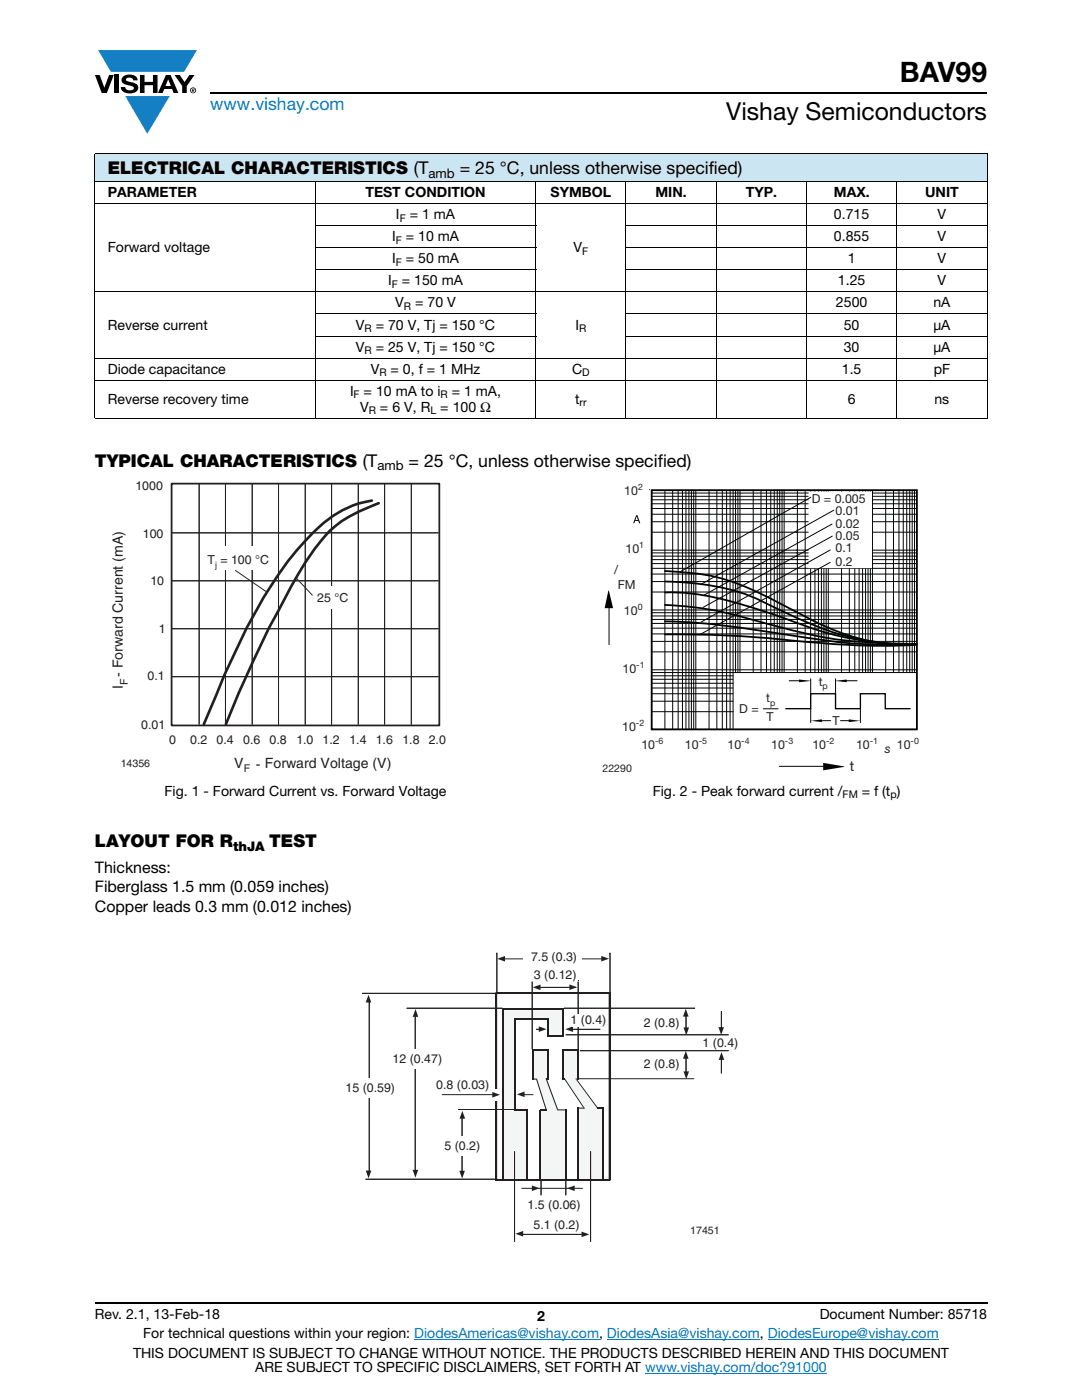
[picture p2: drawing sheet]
<svg xmlns="http://www.w3.org/2000/svg" width="216mm" height="279mm" viewBox="0 0 216 279" stroke-linecap="round" stroke-linejoin="round" font-family="sans-serif">
<g fill="#147fc3">
<path d="M19.6 10h19.7l-2.6 4.3h-1.1h-13.5z"/>
<path d="M25 19.2h8.9l-4.5 7.5z"/>
</g>
<g fill="#000">
<path d="M18.9 15h1l.9 2.5 1-2.5h.9l-1.4 3.6h-1zM22.9 15h.9v3.6h-.9zM24.6 15.3a2.1 2.1 0 0 1 2.8 .3l.1 .4h-.9a.79 .79 0 0 0-.7-.5 .79 .79 0 0 0-.8 .4l.3 .3 1 .2a1.08 1.08 0 0 1 1.2 1.1 1.08 1.08 0 0 1-1.1 1.1 1.73 1.73 0 0 1-2.4-1.2h.9a.96 .96 0 0 0 .8 .6 .96 .96 0 0 0 .9-.4 1.31 1.31 0 0 0-1.2-.6 1.03 1.03 0 0 1-1.1-.6 1.03 1.03 0 0 1 .2-1.1zM27.9 15h.9v1.3h1.7v-1.3h.9v3.6h-.9v-1.6h-1.7v1.6h-.9zM34.8 15h1.1l.9 1.4 1-1.4h1l-1.5 2.2v1.4h-.9v-1.4z"/>
<path d="M33.6 15.8l.5 1.4h-1.1zM33.1 15l-1.6 3.6h1l.3-.8h1.5l.3 .8h1l-1.6-3.6z"/>
<path d="M38.4 17.8h.2v.2h-.2zM38.3 17.7v.7h.1v-.3l.4 .3-.2-.3 .2-.2-.1-.2z"/>
<path d="M38.1 18a.46 .46 0 0 1 .9 0 .46 .46 0 0 1-.9 0zM37.9 18a.6 .6 0 0 0 1.2 0 .6 .6 0 0 0-1.2 0z"/>
</g>
<path d="M42 18.6h155M18.9 260h178.1" fill="none" stroke="#000" stroke-width=".36"/>
<path d="M82.6 267.3h36.9M121.1 267.3h30.5M128.7 274h36.3M153.2 267.3h34.1" fill="none" stroke="#007ec4" stroke-width=".2"/>
<path d="M18.9 30.7h178.1v5.5h-178.1z" fill="#cce5f3"/>
<g fill="none" stroke="#000" stroke-width=".2">
<path d="M18.9 30.7h178.1M18.9 36.2h178.1M18.9 30.8v52.6M62.9 36.1v47.5M106.9 36.1v47.5M124.9 36.1v47.5M142.9 36.1v47.5M160.9 36.1v47.5M178.9 36.1v47.5M197 30.8v52.6M18.9 40.6h178.1M18.9 58.3h178.1"/>
<path d="M62.8 45h44.2M62.8 49.4h44.2M62.8 53.8h44.2M124.8 45h72.2M124.8 49.4h72.2M124.8 53.8h72.2M18.9 71.5h178.1M18.9 75.9h178.1M62.8 62.7h44.2M62.8 67.1h44.2M124.8 62.7h72.2M124.8 67.1h72.2"/>
<path d="M18.9 83.5h178.1"/>
</g>
<g fill="none" stroke="#231f20" stroke-width=".2">
<path d="M39.7 96.4v48.2M45 96.4v48.2M50.3 96.4v48.2M55.6 96.4v48.2M60.9 96.4v48.2M66.2 96.4v48.2M71.5 96.4v48.2M76.7 96.4v48.2M82.1 96.4v48.2M34.1 115.9h53.4M34.1 106.3h53.4M34.1 135h53.4"/>
<path d="M34.1 125.5h53.4"/>
</g>
<path d="M74.2 99.9a20.6 20.6 0 0 0-11.9 6.5 77.6 77.6 0 0 0-14.7 22.3l-2.9 6.1-4 9.7M75.6 100.4a27.6 27.6 0 0 0-9.8 5.5 48.9 48.9 0 0 0-7.7 11.1 213.9 213.9 0 0 0-13 27.5" fill="none" stroke="#231f20" stroke-width=".53"/>
<path d="M34.2 96.5h53.5v48.3h-53.5z" fill="none" stroke="#231f20" stroke-width=".35"/>
<path d="M62.2 117h8.7v4.4h-8.7z" fill="#fff"/>
<path d="M47 113.8l6.2 4.3M59.1 115.4l3.2 3.4" fill="none" stroke="#262324" stroke-width=".2"/>
<path d="M40.2 109h13.5v4.7h-13.5z" fill="#fff"/>
<path d="M132.7 116a49.1 49.1 0 0 1 18.1 3.4 113.6 113.6 0 0 0 17.1 7.3 60.4 60.4 0 0 0 11.1 1.9 67.8 67.8 0 0 1-22.6-5.3l-3.8-1.3a64.1 64.1 0 0 0-18.5-3.8h-1.4M132.7 114h1a42 42 0 0 1 20.5 5.7l3.8 1.9a56.3 56.3 0 0 0 16 6.4l4.1 .7M132.7 126.6a239.9 239.9 0 0 1 30.4 1.7l1.7 .1a131.3 131.3 0 0 0 18.1 .3M132.7 124a176.8 176.8 0 0 1 25.7 2.9 101.3 101.3 0 0 0 24.5 1.6M132.7 120.7a70.3 70.3 0 0 1 18.9 3.4 92.9 92.9 0 0 0 24.5 4.2l5 .2" fill="none" stroke="#020404" stroke-width=".36"/>
<g fill="none" stroke="#020404" stroke-width=".2">
<path d="M130 97.8v47.8h52.9M132.7 97.8v47.8M134.2 97.8v47.8M135.3 97.8v47.8M136.2 97.8v47.8M136.9 97.8v47.8M137.5 97.8v47.8M138 97.8v47.8M138.4 97.8v47.8M138.8 97.8v47.8M141.5 97.8v47.8M143 97.8v47.8"/>
<path d="M144.1 97.8v47.8M145 97.8v47.8M145.7 97.8v47.8M146.3 97.8v47.8M146.8 97.8v36.4M147.2 97.8v36.4M147.7 97.8v36.4M150.3 97.8v36.4M151.8 97.8v36.4M152.9 97.8v36.4M153.8 97.8v36.4M154.5 97.8v36.4"/>
<path d="M155.1 97.8v36.4M155.6 97.8v36.4M156 97.8v36.4M156.5 97.8v36.4M159.1 97.8v36.4M160.7 97.9v36.3M161.8 97.9v36.3M162.6 97.9v36.3M163.3 97.9v36.3M163.9 97.9v36.3M164.4 97.9v36.3M164.9 97.9v36.3"/>
<path d="M165.3 97.9v36.3M170.6 97.8v36.4M171.4 97.8v36.4M172.1 97.8v36.4M172.7 97.8v36.4M173.2 97.8v36.4M173.7 97.8v36.4M174.1 97.8v36.4M176.7 97.8v36.4M178.3 97.8v36.4M179.4 97.8v36.4M180.2 97.8v36.4"/>
<path d="M180.9 97.8v36.4M181.5 97.8v36.4M182 97.8v36.4M182.5 97.8v36.4M182.9 97.8v47.8M130 139.9h16.3M130 138.5h16.3M130 137.3h16.3M130 136.4h16.3M130 135.6h16.3M130 134.9h16.3M130 133.7h52.9"/>
<path d="M130 134.2h52.9M130 142h16.3"/>
</g>
<path d="M161.8 143.9l2.2-.3v.5z" fill="#020404"/>
<path d="M163.4 143.8h2.3" fill="none" stroke="#020404" stroke-width=".2"/>
<path d="M169.4 143.6l2.3 .3-2.3 .2z" fill="#020404"/>
<path d="M167.7 143.8h2.3" fill="none" stroke="#020404" stroke-width=".2"/>
<path d="M159.4 135.6l2.4 .3-2.4 .2z" fill="#020404"/>
<path d="M157.5 135.9h2.3" fill="none" stroke="#020404" stroke-width=".2"/>
<path d="M166.7 135.9l2.3-.3v.5z" fill="#020404"/>
<g fill="none" stroke="#020404" stroke-width=".2">
<path d="M130 99.7h52.9M130 99h52.9M130 98.4h52.9M130 97.9h52.9M130 104.1h29.1M130 106.2h29.1M130 109.8h29.1M130 110.3h29.1M130 111h29.1M130 111.7h29.1M130 112.5h29.1M130 100.5h52.9"/>
<path d="M130 101.5h52.9M130 102.6h52.9M130 118.2h52.9M130 116.1h52.9M130 114.6h52.9M130 113.4h52.9M130 126.5h52.9M130 125.4h52.9M130 124.4h52.9M130 123.6h52.9M130 122.9h52.9M130 122.3h52.9"/>
<path d="M130 121.7h52.9M130 128h52.9M130 130.1h52.9M161.8 135.5v2.9M166.7 135.5v2.9M168.7 135.9h2.3M161.8 141.4v2.8M171.7 141.4v2.8"/>
</g>
<path d="M156.8 141.4h5v-3h4.9v3h5v-3h4.9v3h5" fill="none" stroke="#020404" stroke-width=".27"/>
<g fill="#020404">
<path d="M124.9 117.9l.1-.1z"/>
<path d="M121.4 117.9h.1l.8 3.5h-1.6z"/>
<path d="M127.1 103.1l.2 .7h-.5zM126.9 102.8l-.6 1.6h.3l.1-.4h.7l.1 .4h.3l-.6-1.6z"/>
</g>
<path d="M121.5 120.7v7.9M155.5 152.9h9.6" fill="none" stroke="#020404" stroke-width=".2"/>
<path d="M164.3 152.3l4.2 .7-4.2 .7z" fill="#020404"/>
<path d="M167.9 97.9v36.3M169.5 97.9v36.3M158.9 110.3h24M158.9 111h24M158.9 111.7h24M158.9 112.5h24M158.9 109.8h24M158.9 106.2h24M158.9 104.1h24" fill="none" stroke="#020404" stroke-width=".2"/>
<path d="M129.6 97.6v.2z" fill="#020404"/>
<path d="M161.4 98.2h12.4v15.1h-12.4z" fill="#fff"/>
<path d="M161.4 98.2h12.4v15.1h-12.4z" fill="none" stroke="#fff" stroke-width=".2"/>
<path d="M161.8 99.2l-26.2 15M165.7 112.2l-26.1 14.5M165.7 109.8l-25.8 14.4M166 104.6l-25.5 14.2M166.1 107l-25.8 14.2M166.4 101.8l-26.4 14.7M152.3 141.5h3" fill="none" stroke="#020404" stroke-width=".2"/>
<path d="M130 97.8h53v47.8h-53z" fill="none" stroke="#020404" stroke-width=".35"/>
<path d="M98.9 198.1h.2v37.3h-.2zM99 198.2h22.8M99 198.1v37.3M121.6 198.2h.2v37.3h-.2zM121.7 198.2v37.3M98.9 235.4h22.8" fill="none" stroke="#231f20" stroke-width=".2"/>
<path d="M100.3 201.3h12.1v5.5h-3v-3.4h-6.7v18.1h2.4v13.9h-4.8z" fill-rule="evenodd" fill="#f4f5f5"/>
<path d="M100.2 201.3h12.2M100.3 201.3v34.2M102.7 203.3v18.2M102.7 203.4h6.8M109.4 206.8h3.1M109.4 203.4v3.5M112.4 201.2v5.6M100.3 235.4h4.9M102.6 221.5h2.5M105.1 221.4v14" fill="none" stroke="#f4f5f5" stroke-width=".2"/>
<path d="M112.3 209.6h3.1v5.8h-.5l4.3 5.7h1.2v14.3h-5v-14.3h1.1l-3.8-5.7h-.4z" fill-rule="evenodd" fill="#f4f5f5"/>
<path d="M112.3 209.6h3.2M115.4 209.6v5.9" fill="none" stroke="#f4f5f5" stroke-width=".2"/>
<path d="M114.8 215.3h.6v.2l-.5-.1 .2-.1 4.2 5.8-.1 .1z" fill-rule="evenodd" fill="#f4f5f5"/>
<path d="M119.2 221h1.3v.2h-1.3z" fill="#f4f5f5"/>
<path d="M115.3 235.4h5.1M115.4 221v14.4M120.4 221.1v14.4" fill="none" stroke="#f4f5f5" stroke-width=".2"/>
<path d="M112.7 215.3l4 5.9h-1.3v-.2l1.2 .1-.1 .1-3.9-5.8z" fill-rule="evenodd" fill="#f4f5f5"/>
<path d="M112.2 215.3h.5v.2h-.5z" fill="#f4f5f5"/>
<path d="M112.3 209.5v5.9" fill="none" stroke="#f4f5f5" stroke-width=".2"/>
<path d="M106.3 209.6h3.1v5.7h-.4l2.3 6.2h1.6v13.9h-5.1v-13.9h1.2l-1.9-6.1h-.8z" fill-rule="evenodd" fill="#f4f5f5"/>
<path d="M106.2 209.6h3.2M106.3 209.6v5.9" fill="none" stroke="#f4f5f5" stroke-width=".2"/>
<path d="M106.3 215.3l.9 .1 2 6.2h-.3l-1.9-6.2h.2l-.9 .1z" fill-rule="evenodd" fill="#f4f5f5"/>
<path d="M107.7 221.4h1.3v.2h-1.3z" fill="#f4f5f5"/>
<path d="M107.8 221.5v14M107.8 235.4h5.2M112.9 221.4v14" fill="none" stroke="#f4f5f5" stroke-width=".2"/>
<path d="M108.9 215.2l.2 .1 2.3 6.2-.2 .1 .1-.2h1.6v.2h-1.7z" fill-rule="evenodd" fill="#f4f5f5"/>
<path d="M109 215.2h.5v.2h-.5z" fill="#f4f5f5"/>
<path d="M109.4 209.5v5.8" fill="none" stroke="#f4f5f5" stroke-width=".2"/>
<path d="M100.2 201.3h12.2M100.3 201.3v34.2M102.7 203.3v18.2M102.7 203.4h6.8M109.4 206.8h3.1M109.4 203.4v3.5M112.4 201.2v5.6M100.3 235.4h4.9M102.6 221.5h2.5M105.1 221.4v14" fill="none" stroke="#231f20" stroke-width=".2"/>
<g fill="#231f20">
<path d="M73.5 199.8l.1 .1z"/>
<path d="M103.9 246.2l.1 .1z" fill-rule="evenodd"/>
<path d="M98.9 198.2l.1 .1z" fill-rule="evenodd"/>
<path d="M107.8 235.4l.1 .1z" fill-rule="evenodd"/>
<path d="M82.8 203.5l.1 .1z" fill-rule="evenodd"/>
<path d="M107.2 205.4l.1 .1z" fill-rule="evenodd"/>
<path d="M113.9 205.3l.1 .2z" fill-rule="evenodd"/>
</g>
<g fill="#231f20">
<path d="M99 235.4v.1z"/>
<path d="M100.3 201.2l.1 .1z"/>
<path d="M98.9 198.2l.1 .1z"/>
<path d="M98.9 190.3l.1 .1z"/>
<path d="M121.6 198.2l.1 .1z"/>
<path d="M121.6 190.2l.1 .1z"/>
<path d="M115.3 209.6l.1 .1z"/>
<path d="M115.3 195.7h.1z"/>
<path d="M112.2 201.2l.1 .1z"/>
<path d="M112.3 206.7v.1z"/>
<path d="M115.3 215.3l.1 .1z"/>
<path d="M107.3 205.5l.4 .1z"/>
</g>
<g fill="#fff">
<path d="M97 217.9h2.8v1.7h-2.8z"/>
<path d="M96.9 219.5h2.9v.2h-2.9z"/>
<path d="M96.9 217.8h.2v1.8h-.2z"/>
<path d="M99.7 217.9h.2v1.8h-.2z"/>
</g>
<path d="M91.3 221.5h11.4" fill="none" stroke="#231f20" stroke-width=".2"/>
<g fill="#231f20">
<path d="M143.8 205.2l.1 .1z" fill-rule="evenodd"/>
<path d="M143.8 210.8l.1 .1z" fill-rule="evenodd"/>
</g>
<g fill="#fff">
<path d="M98.6 217.6h.8v1.7h-.8z"/>
<path d="M98.6 217.5h.9v.2h-.9z"/>
<path d="M99.3 217.6h.2v1.8h-.2z"/>
<path d="M98.5 219.2h.9v.2h-.9z"/>
<path d="M98.5 217.5h.2v1.8h-.2z"/>
</g>
<path d="M98.4 218.4v.1z" fill="#231f20"/>
<path d="M112.3 209.6h3.2M115.4 209.6v5.9" fill="none" stroke="#231f20" stroke-width=".2"/>
<path d="M114.8 215.3h.6v.2l-.5-.1 .2-.1 4.2 5.8-.1 .1z" fill-rule="evenodd" fill="#231f20"/>
<path d="M119.2 221h1.3v.2h-1.3z" fill="#231f20"/>
<path d="M115.3 235.4h5.1M115.4 221v14.4M120.4 221.1v14.4" fill="none" stroke="#231f20" stroke-width=".2"/>
<path d="M112.7 215.3l4 5.9h-1.3v-.2l1.2 .1-.1 .1-3.9-5.8z" fill-rule="evenodd" fill="#231f20"/>
<path d="M112.2 215.3h.5v.2h-.5z" fill="#231f20"/>
<path d="M112.3 209.5v5.9" fill="none" stroke="#231f20" stroke-width=".2"/>
<g fill="#231f20">
<path d="M106.4 237.2l.1 .1z"/>
<path d="M114.2 237.2l.1 .1z"/>
</g>
<path d="M106.2 209.6h3.2M106.3 209.6v5.9" fill="none" stroke="#231f20" stroke-width=".2"/>
<path d="M106.3 215.3l.9 .1 2 6.2h-.3l-1.9-6.2h.2l-.9 .1z" fill-rule="evenodd" fill="#231f20"/>
<path d="M107.7 221.4h1.3v.2h-1.3z" fill="#231f20"/>
<path d="M107.8 221.5v14M107.8 235.4h5.2M112.9 221.4v14" fill="none" stroke="#231f20" stroke-width=".2"/>
<path d="M108.9 215.2l.2 .1 2.3 6.2-.2 .1 .1-.2h1.6v.2h-1.7z" fill-rule="evenodd" fill="#231f20"/>
<path d="M109 215.2h.5v.2h-.5z" fill="#231f20"/>
<path d="M109.4 209.5v5.8" fill="none" stroke="#231f20" stroke-width=".2"/>
<g fill="#231f20">
<path d="M99.2 191.3l1.6-.5v1.1z"/>
<path d="M82.3 233.5h1.1l-.5 1.5z"/>
<path d="M73 233.6h1.1l-.6 1.6z"/>
<path d="M91.7 233.7h1.1l-.6 1.5z"/>
<path d="M143.4 205h1.1l-.6 1.5z"/>
<path d="M136.4 205.1h1.1l-.6 1.5z"/>
<path d="M106.3 197l1.5-.5v1.1z"/>
<path d="M102.8 246.2l1.6-.5v1.1z"/>
<path d="M112.8 205.4l1.6-.6v1.1z"/>
<path d="M113.1 237.1l1.6-.5v1.1z"/>
<path d="M103.1 218.4l1.6-.6v1.2z"/>
<path d="M120 190.8l1.5 .5-1.5 .6z"/>
<path d="M98.2 217.9l1.6 .6-1.6 .5z"/>
<path d="M113.6 196.5l1.6 .5-1.6 .6z"/>
<path d="M116 245.8l1.6 .5-1.6 .6z"/>
<path d="M107.5 204.8l1.6 .6-1.6 .5z"/>
<path d="M106.1 236.6l1.6 .5-1.6 .6z"/>
<path d="M136.8 202l.1 .1z" fill-rule="evenodd"/>
<path d="M136.8 204.8l.1 .1z" fill-rule="evenodd"/>
</g>
<path d="M100.2 191.4h19.9M106.9 197.1h8M104 246.4h12.1" fill="none" stroke="#231f20" stroke-width=".2"/>
<g fill="#231f20">
<path d="M82.9 201.4l.6 1.5h-1.1z"/>
<path d="M73.5 198.5l.6 1.6h-1.1z"/>
<path d="M92.3 221.7l.5 1.6h-1.1z"/>
<path d="M136.8 201.3l.6 1.6h-1.1z"/>
<path d="M136.4 213.8h1.1l-.6 1.6z"/>
<path d="M136.8 209.7l.6 1.6h-1.1z"/>
<path d="M144 210l.5 1.5h-1.1z"/>
</g>
<path d="M72.2 198.2h26.7M73.7 199.9v34M81.1 201.2h19.1M82.9 202.7v31.2M88.2 218.5h10.1M104.4 218.5h2M112.5 201.2h26.2M112.9 206.5h32.5M115.3 215.3h23.2M72.9 235.3h26.3M92.2 223v11" fill="none" stroke="#231f20" stroke-width=".2"/>
<g fill="#fff">
<path d="M68.6 215.2h9.5v4h-9.5z"/>
<path d="M78 209.4h9.5v3.9h-9.5z"/>
<path d="M89 226.8h6.7v3.9h-6.7z"/>
<path d="M104.5 189.7h11.6v3.3h-11.6z"/>
</g>
<path d="M114.4 205.4h5.4" fill="none" stroke="#231f20" stroke-width=".2"/>
<path d="M107 205.4h.8z" fill="#231f20"/>
<path d="M99.1 190.1v8.2M106.2 195.9v13.5M115.4 195.9v13.5M121.7 190.1v8.2M107 205.4h.8M115.7 209.7h29.7" fill="none" stroke="#231f20" stroke-width=".2"/>
<g fill="#fff">
<path d="M114.2 202.3h6.7v2.5h-6.7z"/>
<path d="M140.5 206.9h6.7v2.5h-6.7z"/>
</g>
<path d="M136.9 202.1v3.6M136.9 211v3.6" fill="none" stroke="#231f20" stroke-width=".2"/>
<g fill="#fff">
<path d="M128.8 211.1h6.7v2.6h-6.7z"/>
<path d="M128.8 203h6.7v2.6h-6.7z"/>
</g>
<path d="M143.9 201.8v3.6M143.9 210.6v3.6M102.7 229.8v18M104 237.2h12.3M108 235.7v2.8M112.9 235.7v2.8M117.8 229.8v18" fill="none" stroke="#231f20" stroke-width=".2"/>
<text font-size="5.6" x="179.6" y="16.4">BAV99</text>
<text font-size="4.9" x="144.9" y="24">Vishay Semiconductors</text>
<text font-size="3.5" fill="#007ec4" x="42" y="21.9">www.vishay.com</text>
<g font-size="3.5">
<text x="21.5" y="34.8">ELECTRICAL CHARACTERISTICS (T</text>
<text x="91.7" y="34.8">= 25 °C, unless otherwise specified)</text>
<text x="18.9" y="93.2">TYPICAL CHARACTERISTICS (T</text>
<text x="81.5" y="93.2">= 25 °C, unless otherwise specified)</text>
<text x="18.9" y="169.1">LAYOUT FOR R</text>
<text x="53.7" y="169.1">TEST</text>
</g>
<g font-size="3.2">
<text x="18.9" y="174.2">Thickness:</text>
<text x="18.9" y="178.1">Fiberglass 1.5 mm (0.059 inches)</text>
<text x="18.9" y="181.9">Copper leads 0.3 mm (0.012 inches)</text>
</g>
<g font-size="2.8">
<text x="21.5" y="39.3">PARAMETER</text>
<text x="72.9" y="39.3">TEST CONDITION</text>
<text x="109.9" y="39.3">SYMBOL</text>
<text x="130.8" y="39.3">MIN.</text>
<text x="148.8" y="39.3">TYP.</text>
<text x="166.4" y="39.3">MAX.</text>
<text x="184.6" y="39.3">UNIT</text>
<text x="79" y="43.7">I</text>
<text x="81.7" y="43.7">= 1 mA</text>
<text x="166.4" y="43.7">0.715</text>
<text x="187.1" y="43.7">V</text>
<text x="21.5" y="50.3">Forward voltage</text>
<text x="78.2" y="48.1">I</text>
<text x="78.2" y="52.6">I</text>
<text x="81" y="48.1">= 10 mA</text>
<text x="81" y="52.6">= 50 mA</text>
<text x="114.4" y="50.3">V</text>
<text x="166.4" y="48.1">0.855</text>
<text x="169.2" y="52.6">1</text>
<text x="187.1" y="52.6">V</text>
<text x="187.1" y="48.1">V</text>
<text x="77.4" y="57">I</text>
<text x="80.2" y="57">= 150 mA</text>
<text x="167.2" y="57">1.25</text>
<text x="187.1" y="57">V</text>
<text x="21.5" y="65.8">Reverse current</text>
<text x="71" y="65.8">V</text>
<text x="75" y="65.8">= 70 V, Tj = 150 °C</text>
<text x="78.9" y="61.4">V</text>
<text x="82.8" y="61.4">= 70 V</text>
<text x="114.8" y="65.8">I</text>
<text x="166.8" y="61.4">2500</text>
<text x="168.4" y="65.8">50</text>
<text x="186.2" y="65.8">μA</text>
<text x="186.2" y="61.4">nA</text>
<text x="71" y="70.2">V</text>
<text x="75" y="70.2">= 25 V, Tj = 150 °C</text>
<text x="168.4" y="70.2">30</text>
<text x="186.2" y="70.2">μA</text>
<text x="21.5" y="74.6">Diode capacitance</text>
<text x="74" y="74.6">V</text>
<text x="77.9" y="74.6">= 0, f = 1 MHz</text>
<text x="114.2" y="74.6">C</text>
<text x="168" y="74.6">1.5</text>
<text x="186.3" y="74.6">pF</text>
<text x="21.5" y="80.6">Reverse recovery time</text>
<text x="69.8" y="79">I</text>
<text x="71.9" y="82.2">V</text>
<text x="72.6" y="79">= 10 mA to i</text>
<text x="75.8" y="82.2">= 6 V, R</text>
<text x="87.9" y="82.2">= 100 Ω</text>
<text x="90.1" y="79">= 1 mA,</text>
<text x="114.8" y="80.6">t</text>
<text x="169.2" y="80.6">6</text>
<text x="186.5" y="80.6">ns</text>
<text x="32.8" y="158.8">Fig. 1 - Forward Current vs. Forward Voltage</text>
<text x="130.2" y="158.8">Fig. 2 - Peak forward current /</text>
<text x="172" y="158.8">= f (t )</text>
<text x="18.9" y="263.3">Rev. 2.1, 13-Feb-18</text>
<text x="107.2" y="263.6">2</text>
<text x="163.6" y="263.3">Document Number: 85718</text>
<text x="28.6" y="267.1">For technical questions within your region: DiodesAmericas@vishay.com, DiodesAsia@vishay.com, DiodesEurope@vishay.com</text>
<text x="26.5" y="271">THIS DOCUMENT IS SUBJECT TO CHANGE WITHOUT NOTICE. THE PRODUCTS DESCRIBED HEREIN AND THIS DOCUMENT</text>
<text x="50.9" y="273.8">ARE SUBJECT TO SPECIFIC DISCLAIMERS, SET FORTH AT www.vishay.com/doc?91000</text>
</g>
<g font-size="2.8" fill="#231f20">
<text x="24.5" y="137.5" transform="rotate(-90 24.5 137.5)">I - Forward Current (mA)</text>
<text x="46.8" y="153.3">V</text>
<text x="51" y="153.5">- Forward Voltage (V)</text>
<text x="169.6" y="153.9">t</text>
</g>
<g font-size="2.6">
<text x="85.5" y="35.5">amb</text>
<text x="75.3" y="93.9">amb</text>
<text x="46.5" y="169.8">thJA</text>
</g>
<g font-size="2.5" fill="#231f20">
<text x="27" y="97.8">1000</text>
<text x="124.6" y="98.8">10</text>
<text x="162" y="100.3">D = 0.005</text>
<text x="28.5" y="107.3">100</text>
<text x="166.7" y="102.8">0.01</text>
<text x="166.7" y="105.3">0.02</text>
<text x="166.7" y="107.8">0.05</text>
<text x="41.4" y="112.6">T = 100 °C</text>
<text x="124.8" y="110.4">10</text>
<text x="166.7" y="110.3">0.1</text>
<text x="166.7" y="112.9">0.2</text>
<text x="30" y="116.8">10</text>
<text x="122.6" y="114.5">/</text>
<text x="123.3" y="117.5">FM</text>
<text x="63.3" y="120.2">25 °C</text>
<text x="124.5" y="122.7">10</text>
<text x="31.7" y="126.2">1</text>
<text x="29.4" y="135.8">0.1</text>
<text x="124.2" y="134.4">10</text>
<text x="163.4" y="136.9">t</text>
<text x="147.5" y="142.3">D =</text>
<text x="152.9" y="140.1">t</text>
<text x="153" y="143.9">T</text>
<text x="28.2" y="145.4">0.01</text>
<text x="33.8" y="148.6">0</text>
<text x="38" y="148.6">0.2</text>
<text x="43.2" y="148.6">0.4</text>
<text x="48.5" y="148.6">0.6</text>
<text x="53.8" y="148.6">0.8</text>
<text x="59.1" y="148.6">1.0</text>
<text x="64.4" y="148.6">1.2</text>
<text x="69.7" y="148.6">1.4</text>
<text x="75" y="148.6">1.6</text>
<text x="80.3" y="148.6">1.8</text>
<text x="85.5" y="148.6">2.0</text>
<text x="124.2" y="145.9">10</text>
<text x="128" y="149.6">10</text>
<text x="136.7" y="149.6">10</text>
<text x="145.2" y="149.6">10</text>
<text x="153.9" y="149.6">10</text>
<text x="162.1" y="149.6">10</text>
<text x="166.1" y="144.6">T</text>
<text x="170.8" y="149.6">10</text>
<text x="179" y="149.6">10</text>
<text x="176.5" y="150.3">s</text>
<text x="106" y="191.8">7.5 (0.3)</text>
<text x="106.5" y="195.4">3 (0.12)</text>
<text x="113.9" y="204.3">1 (0.4)</text>
<text x="128.4" y="205">2 (0.8)</text>
<text x="140.2" y="208.9">1 (0.4)</text>
<text x="78.3" y="212.1">12 (0.47)</text>
<text x="128.4" y="213.1">2 (0.8)</text>
<text x="68.9" y="218">15 (0.59)</text>
<text x="87.1" y="217.4">0.8 (0.03)</text>
<text x="88.7" y="229.5">5 (0.2)</text>
<text x="105.3" y="241.4">1.5 (0.06)</text>
<text x="106.5" y="245.3">5.1 (0.2)</text>
</g>
<g font-size="2.1">
<text x="79.8" y="44.2">F</text>
<text x="79" y="48.6">F</text>
<text x="79" y="53.1">F</text>
<text x="116.2" y="50.8">F</text>
<text x="78.2" y="57.5">F</text>
<text x="80.6" y="61.9">R</text>
<text x="72.7" y="66.3">R</text>
<text x="72.7" y="70.7">R</text>
<text x="115.5" y="66.3">R</text>
<text x="75.7" y="75.1">R</text>
<text x="116.2" y="75.1">D</text>
<text x="70.6" y="79.5">F</text>
<text x="73.6" y="82.7">R</text>
<text x="85.9" y="82.7">L</text>
<text x="87.9" y="79.5">R</text>
<text x="115.7" y="81.1">rr</text>
<text x="168.1" y="159.3">FM</text>
<text x="177.7" y="159.3">p</text>
</g>
<g font-size="2.1" fill="#231f20">
<text x="25.5" y="136.7" transform="rotate(-90 25.5 136.7)">F</text>
<text x="24.1" y="153.1">14356</text>
<text x="48.6" y="154">F</text>
<text x="120.2" y="154.1">22290</text>
<text x="137.7" y="246.2">17451</text>
</g>
<g font-size="1.8" fill="#231f20">
<text x="127.3" y="97.7">2</text>
<text x="42.9" y="113.3">j</text>
<text x="127.5" y="109.4">1</text>
<text x="127.3" y="121.6">0</text>
<text x="127" y="133.3">-1</text>
<text x="164.2" y="137.6">p</text>
<text x="153.7" y="140.8">p</text>
<text x="126.9" y="144.8">-2</text>
<text x="130.7" y="148.5">-6</text>
<text x="139.4" y="148.5">-5</text>
<text x="147.9" y="148.5">-4</text>
<text x="156.6" y="148.5">-3</text>
<text x="164.9" y="148.5">-2</text>
<text x="173.6" y="148.5">-1</text>
<text x="181.7" y="148.5">-0</text>
</g>
</svg>
